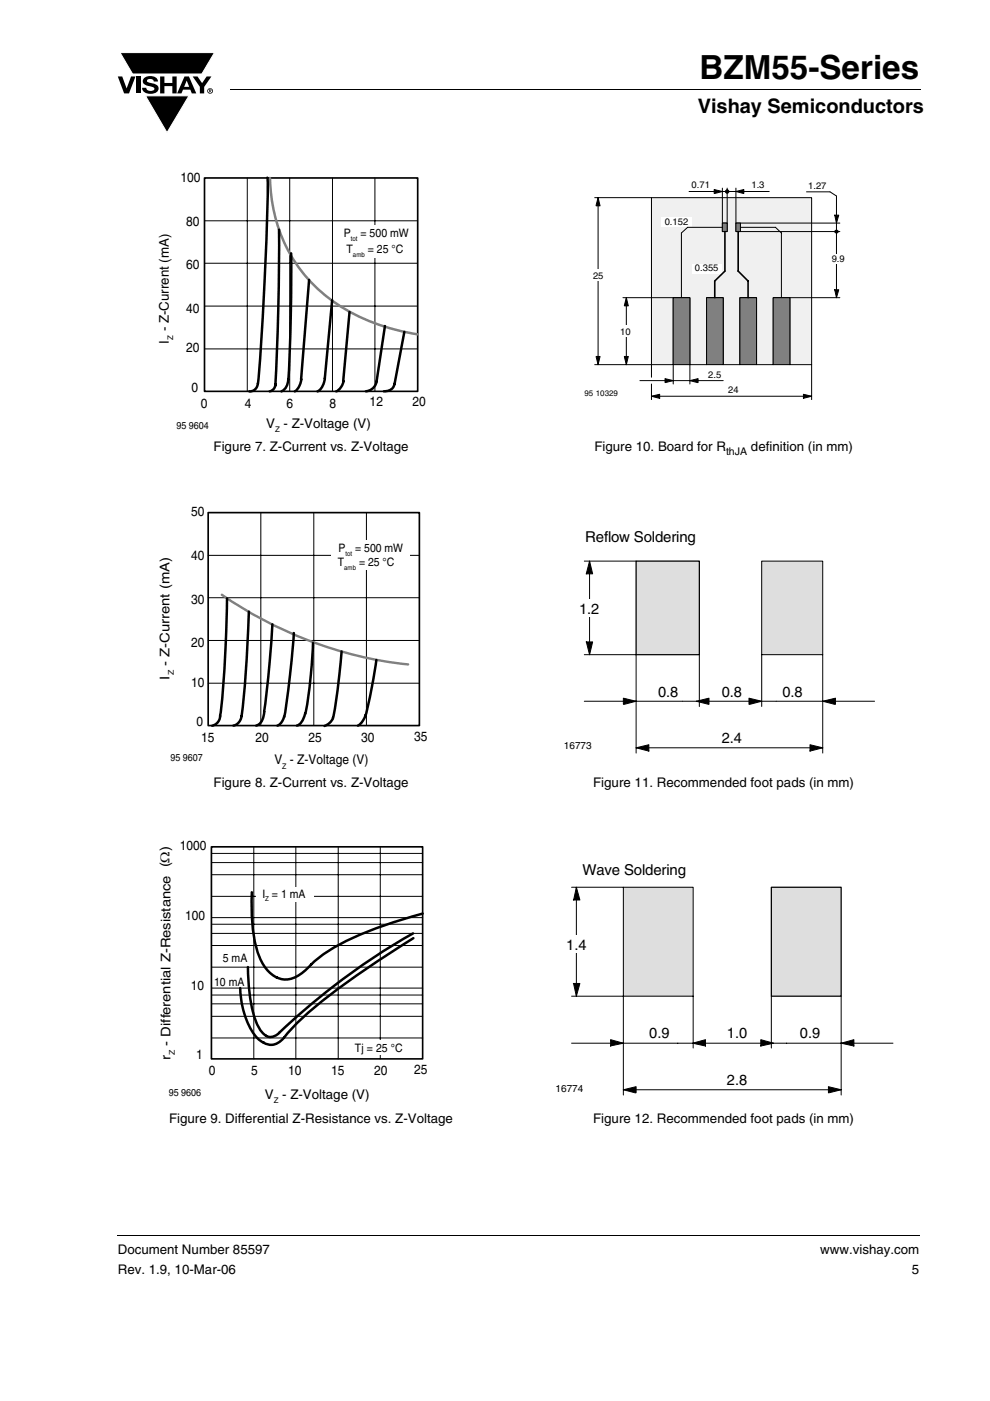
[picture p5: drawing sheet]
<svg xmlns="http://www.w3.org/2000/svg" width="210mm" height="297mm" viewBox="0 0 210 297" stroke-linecap="round" stroke-linejoin="round" font-family="sans-serif">
<g fill="#000">
<path d="M25 16.2h.9l1 2.5 .9-2.5h.9l-1.3 3.6h-1.1zM25.5 11.2h20l-2.7 4.5h-14.7zM28.9 16.2h.9v3.6h-.9zM30.6 16.5a2.1 2.1 0 0 1 2.8 .3l.1 .5h-.9a.79 .79 0 0 0-.7-.6 .79 .79 0 0 0-.7 .4l.2 .3 1 .3a1.08 1.08 0 0 1 1.2 1 1.08 1.08 0 0 1-1.1 1.1 1.73 1.73 0 0 1-2.4-1.2h.9a.96 .96 0 0 0 .8 .7 .96 .96 0 0 0 1-.5 1.68 1.68 0 0 0-1.6-.7 .92 .92 0 0 1-.9-.6 .92 .92 0 0 1 .3-1zM34 16.2h.9v1.4h1.7v-1.4h.9v3.6h-.9v-1.5h-1.7v1.5h-.9zM40.9 16.2h1l1 1.4 .9-1.4h1l-1.5 2.2v1.4h-.9v-1.4zM48.9 18.9l.1 .2zM30.9 20.3h9.2l-4.7 7.8zM24.9 261.9l.1 .2z"/>
<path d="M39.6 17.1l-.5 1.3h1zM39.1 16.2h1l1.5 3.6h-.9l-.3-.8h-1.6l-.3 .8h-.9z"/>
<path d="M44.5 19.1v.1h.2v-.1zM44.3 18.9l.5 .1v.1l-.1 .2 .1 .3-.3-.3-.2 .3zM44.1 19.3a.46 .46 0 0 0 .9 0 .46 .46 0 0 0-.9 0zM44 19.3a.6 .6 0 0 1 1.2 0 .6 .6 0 0 1-1.2 0z"/>
</g>
<path d="M25.5 11.2h20l-2.7 4.5h-14.7zM30.9 20.3h9.2l-4.7 7.8z" fill="none" stroke="#fff" stroke-width=".21"/>
<path d="M49 19h146.3M52.4 37.7v45.3M61.4 37.7v45.3M70.5 37.7v45.3M79.5 37.7v45.3M43.4 55.8h45.2M43.4 46.8h45.2M43.4 74h45.2M43.4 64.9h45.2M25 262h170.1" fill="none" stroke="#000" stroke-width=".21"/>
<path d="M43.4 37.7h45.2v45.3h-45.2z" fill="none" stroke="#000" stroke-width=".35"/>
<path d="M57.3 37.7a32.3 32.3 0 0 0 21.6 30.6 47.1 47.1 0 0 0 9.7 2.6" fill="none" stroke="#808080" stroke-width=".53"/>
<g fill="none" stroke="#000" stroke-width=".53">
<path d="M56.7 37.7a454.2 454.2 0 0 1-1.2 34l-.8 9.6M59.2 48.7l-.2 16.9-.6 16.1M61.8 53.7l-.2 14.5-.4 12.3M65.6 59.3l-1.7 21.2M70.5 63.6l-1.6 16.6a3.6 3.6 0 0 1-1.6 2.8M74.1 66.1l-1.3 14.8M81.6 69.1l-1.7 11.8a2.48 2.48 0 0 1-2.3 2.1M85.8 70.4l-2.1 10.9a1.97 1.97 0 0 1-2.3 1.7M54.7 81.3a1.69 1.69 0 0 1-1.8 1.7M58.4 81.5l-.3 .9-.4 .4-.5 .2M61.1 80.5a2.57 2.57 0 0 1-1.4 2.5M63.9 80.4a3.6 3.6 0 0 1-1.4 2.6"/>
<path d="M72.9 80.8a2.96 2.96 0 0 1-1.6 2.2"/>
</g>
<path d="M70.9 47.7h14.8v7h-14.8z" fill-rule="evenodd" fill="#fff"/>
<path d="M44.2 108.7h44.8v45.1h-44.8z" fill="none" stroke="#000" stroke-width=".35"/>
<path d="M44.2 117.7h44.8M55.3 108.7v45.1M66.6 108.7v45.1M77.7 108.7v45.1M44.2 135.8h44.8M44.2 126.7h44.8M44.2 144.9h44.8" fill="none" stroke="#000" stroke-width=".21"/>
<path d="M47 126.1a85.8 85.8 0 0 0 39.6 14.8" fill="none" stroke="#808080" stroke-width=".51"/>
<path d="M48.2 126.9l-.1 1.7a213.4 213.4 0 0 1-1.5 23.9l-.7 .9-.9 .5M52.8 129.7a198.9 198.9 0 0 1-1.7 22.7l-.6 1-1 .4M57.8 132.4l-.7 9.4-1.1 9.1M62.3 134.2l-.8 8.8-1.2 9M66.4 136.3a99.4 99.4 0 0 1-1.7 15l-.2 .7a2.68 2.68 0 0 1-1.5 1.8M72.5 138.1a119.5 119.5 0 0 1-1.9 14.4l-.8 .9-1 .5M79.8 139.9a106.3 106.3 0 0 1-2.3 12.1M56 150.9a2.82 2.82 0 0 1-1.7 2.9M60.3 152a2.7 2.7 0 0 1-1.5 1.8M77.5 151.6a4 4 0 0 1-1.6 2.2" fill="none" stroke="#000" stroke-width=".53"/>
<path d="M70.1 114.5h16.8v6.2h-16.8z" fill="#fff"/>
<path d="M44.8 179.5h44.8v45h-44.8z" fill="none" stroke="#000" stroke-width=".35"/>
<g fill="none" stroke="#000" stroke-width=".21">
<path d="M53.8 179.5v45M62.7 179.5v45M71.7 179.5v45M80.7 179.5v45M44.8 194.6h44.8M44.8 196h44.8M44.8 197.9h44.8M44.8 180.9h44.8M44.8 182.9h44.8M44.8 185.5h44.8M44.8 190h44.8M44.8 209.5h44.8"/>
<path d="M44.8 211h44.8M44.8 212.8h44.8M44.8 215.5h44.8M44.8 200.5h44.8M44.8 205.1h44.8M44.8 220.1h44.8"/>
</g>
<path d="M53.4 189.2a34.2 34.2 0 0 0 1.7 14 6.6 6.6 0 0 0 4.6 4.4 5.6 5.6 0 0 0 4.9-1.7 30.6 30.6 0 0 1 11.8-7.7l7-2.6 6.2-1.9M87.6 197.9a154 154 0 0 0-29.1 21.7 2.13 2.13 0 0 1-3.1-.9 18 18 0 0 1-2.5-8.7l-.3-5M87.7 198.9a159.8 159.8 0 0 0-24.1 17.5l-3.3 3.6M51 209.5a18 18 0 0 0 3.3 10.4 3.7 3.7 0 0 0 4.7 1.2l1.2-1.1" fill="none" stroke="#000" stroke-width=".53"/>
<g fill="#fff">
<path d="M75 220.5h11.3v3.1h-11.3z"/>
<path d="M54.3 188.1h12.1v3.1h-12.1z"/>
</g>
<path d="M153.2 47.3h1v1.8h-1zM156.1 47.3h.9v1.8h-.9zM138.2 41.9v35.4h4.6v-14.2h3.5v14.2h3.6v-14.2h3.5v14.2h3.5v-14.2h3.6v14.2h3.5v-14.2h3.5v14.2h4.6v-35.4z" fill-rule="evenodd" fill="#f0f0f0"/>
<path d="M138.2 41.9h33.9v35.4h-4.6v-14.2h-3.5v14.2h-3.5v-14.2h-3.6v14.2h-3.5v-14.2h-3.5v14.2h-3.6v-14.2h-3.5v14.2h-4.6zM153.2 47.3h1v1.8h-1zM156.1 47.3h.9v1.8h-.9z" fill="none" stroke="#000" stroke-width=".21"/>
<path d="M142.8 63.1h3.5v14.2h-3.5z" fill="#808080"/>
<path d="M142.8 63.1h3.5v14.2h-3.5z" fill="none" stroke="#000" stroke-width=".21"/>
<path d="M149.9 63.1h3.5v14.2h-3.5z" fill="#808080"/>
<path d="M149.9 63.1h3.5v14.2h-3.5z" fill="none" stroke="#000" stroke-width=".21"/>
<path d="M156.9 63.1h3.6v14.2h-3.6z" fill="#808080"/>
<path d="M156.9 63.1h3.6v14.2h-3.6z" fill="none" stroke="#000" stroke-width=".21"/>
<path d="M164 63.1h3.5v14.2h-3.5z" fill="#808080"/>
<path d="M164 63.1h3.5v14.2h-3.5z" fill="none" stroke="#000" stroke-width=".21"/>
<path d="M153.2 47.3h1v1.8h-1z" fill="#808080"/>
<path d="M153.2 47.3h1v1.8h-1z" fill="none" stroke="#000" stroke-width=".21"/>
<path d="M156.1 47.3h.9v1.8h-.9z" fill="#808080"/>
<g fill="none" stroke="#000" stroke-width=".21">
<path d="M153.2 39.9v7.4M154.2 39.9v7.4M156.1 39.9v7.4M126.1 41.9h12.1M126.9 41.9l.4 1.7h-.9zM126.9 41.9v35.4M146.1 40.6h17.1M151.5 40.2l1.7 .4-1.7 .4zM156.1 47.3h.9v1.8h-.9zM156.1 40.6l1.7-.4v.8zM157 48.2h7.5l1.2 1.2v13.7M157 47.3h21.1"/>
<path d="M157 49.1h21.1M171.1 40.7h4.9l1.4 .9v21.5M177 45.6h.9l-.5 1.7-.3-1.7M126.1 77.3h12.1v2.7M126.4 75.6h.9l-.4 1.7zM132.1 63.1h10.7M132.4 75.6h.9l-.5 1.7zM132.8 63.1l.5 1.8h-.9zM132.8 63.1v14.2M142.8 77.3v4.1M146.3 77.3v4.1M167.5 63.1h10.6"/>
<path d="M172.1 77.3v7.4M177 61.4h.9l-.5 1.7-.3-1.7M135.7 80.7h17.7M138.2 84h33.9M138.2 81.4v3.3M139.9 84.4l-1.7-.4 1.7-.4v.9M141.1 80.3l1.7 .4-1.7 .4zM146.3 80.7l1.8-.4v.8zM170.4 84.4l1.7-.4-1.7-.4v.9"/>
<circle cx="154.2" cy="40.6" r=".36"/>
<circle cx="177.4" cy="49.1" r=".33"/>
</g>
<path d="M156.6 49.1v8.4l2.1 2.1v3.5" fill="none" stroke="#000" stroke-width=".34"/>
<g fill="#000">
<path d="M126.9 41.9l.4 1.7h-.9z" fill-rule="evenodd"/>
<path d="M151.5 40.2l1.7 .4-1.7 .4z" fill-rule="evenodd"/>
<path d="M156.1 40.6l1.7-.4v.8z" fill-rule="evenodd"/>
<path d="M177 45.6h.9l-.5 1.7z" fill-rule="evenodd"/>
<path d="M126.4 75.6h.9l-.4 1.7z" fill-rule="evenodd"/>
<path d="M132.4 75.6h.9l-.5 1.7z" fill-rule="evenodd"/>
<path d="M132.8 63.1l.5 1.8h-.9z" fill-rule="evenodd"/>
<path d="M177 61.4h.9l-.5 1.7z" fill-rule="evenodd"/>
<path d="M138.2 84l1.7-.4v.9z" fill-rule="evenodd"/>
<path d="M141.1 80.3l1.7 .4-1.7 .4z" fill-rule="evenodd"/>
<path d="M146.3 80.7l1.8-.4v.8z" fill-rule="evenodd"/>
<path d="M170.4 83.6l1.7 .4-1.7 .5z" fill-rule="evenodd"/>
<circle cx="154.2" cy="40.6" r=".36"/>
<circle cx="177.4" cy="49.1" r=".33"/>
</g>
<g fill="#fff">
<path d="M123.8 57.1h5.3v2.4h-5.3z"/>
<path d="M130.8 69h4.4v2.4h-4.4z"/>
<path d="M175.7 53.9h4.2v2h-4.2z"/>
<path d="M140.3 46.2h6.4v1.9h-6.4z"/>
<path d="M146.7 56h6.3v2h-6.3z"/>
</g>
<path d="M153.8 49.1v8.4l-2.2 2.1v3.5" fill="none" stroke="#000" stroke-width=".34"/>
<path d="M153.2 48.2h-7.4l-1.3 1.2v13.7M125 119v19.8M144.8 148.7h19.8" fill="none" stroke="#000" stroke-width=".21"/>
<path d="M134.9 119h13.4v19.8h-13.4z" fill="#dedede"/>
<path d="M134.9 119h13.4v19.8h-13.4z" fill="none" stroke="#000" stroke-width=".26"/>
<path d="M161.6 119h12.9v19.8h-12.9z" fill="#dedede"/>
<g fill="none" stroke="#000" stroke-width=".21">
<path d="M123.9 119h11M161.6 119h12.9v19.8h-12.9zM123.9 138.8h11v20.9M124.3 121.7h1.4l-.7-2.7-.6 2.7M124.3 136.1h1.4l-.7 2.7-.6-2.7M148.3 138.8v11M161.6 138.8v11M174.5 138.8v20.9M123.9 148.7h20.9M132.2 148l2.7 .7-2.7 .6zM134.9 158.5h39.6M137.6 159.2l-2.7-.7 2.7-.6v1.4"/>
<path d="M147.7 148.7l2.7-.7v1.3zM158.9 148l2.7 .7-2.7 .6zM164.6 148.7h20.9M171.8 159.2l2.7-.7-2.7-.6v1.4M174.5 148.7l2.7-.7v1.3z"/>
</g>
<g fill="#000">
<path d="M125 119l.7 2.7h-1.4z" fill-rule="evenodd"/>
<path d="M124.3 136.1h1.4l-.7 2.7z" fill-rule="evenodd"/>
<path d="M132.2 148l2.7 .7-2.7 .6z" fill-rule="evenodd"/>
<path d="M134.9 158.5l2.7-.6v1.4z" fill-rule="evenodd"/>
<path d="M147.7 148.7l2.7-.7v1.3z" fill-rule="evenodd"/>
<path d="M158.9 148l2.7 .7-2.7 .6z" fill-rule="evenodd"/>
<path d="M171.8 157.9l2.7 .6-2.7 .8z" fill-rule="evenodd"/>
<path d="M174.5 148.7l2.7-.7v1.3z" fill-rule="evenodd"/>
</g>
<path d="M120.9 127.1h8.5v3.7h-8.5z" fill="#fff"/>
<path d="M163.6 188.1h14.8v23.1h-14.8z" fill="#dedede"/>
<path d="M163.6 188.1h14.8v23.1h-14.8z" fill="none" stroke="#000" stroke-width=".26"/>
<path d="M132.2 188.1h14.8v23.1h-14.8z" fill="#dedede"/>
<g fill="none" stroke="#000" stroke-width=".21">
<path d="M121.2 188.1h11M121.6 190.8h1.4l-.8-2.7-.5 2.7M122.2 188.1v23.1M132.2 188.1h14.8v23.1h-14.8zM121.2 211.2h11v21M121.6 208.5h1.4l-.8 2.7-.5-2.7M147 211.2v11M178.4 211.2v21M121.2 221.2h68.2M129.5 221.7l2.7-.5-2.7-.8v1.4M132.2 231.1l2.7-.7v1.3zM132.2 231.1h46.2"/>
<path d="M149.6 221.7l-2.7-.5 2.7-.8v1.4M161.4 221.7l2.7-.5-2.7-.8v1.4M175.7 230.4l2.7 .7-2.7 .6zM181.1 221.7l-2.7-.5 2.7-.8v1.4"/>
</g>
<g fill="#000">
<path d="M122.2 188.1l.8 2.7h-1.4z" fill-rule="evenodd"/>
<path d="M121.6 208.5h1.4l-.8 2.7z" fill-rule="evenodd"/>
<path d="M129.5 220.4l2.7 .8-2.7 .6z" fill-rule="evenodd"/>
<path d="M132.2 231.1l2.7-.7v1.3z" fill-rule="evenodd"/>
<path d="M146.9 221.2l2.7-.8v1.4z" fill-rule="evenodd"/>
<path d="M161.4 220.4l2.7 .8-2.7 .6z" fill-rule="evenodd"/>
<path d="M175.7 230.4l2.7 .7-2.7 .6z" fill-rule="evenodd"/>
<path d="M178.4 221.2l2.7-.8v1.4z" fill-rule="evenodd"/>
</g>
<path d="M118.2 198.4h8.5v3.7h-8.5z" fill="#fff"/>
<path d="M163.6 211.2v11" fill="none" stroke="#000" stroke-width=".21"/>
<text font-size="7" x="148.4" y="16.7">BZM55-Series</text>
<text font-size="4.2" x="148" y="24">Vishay Semiconductors</text>
<g font-size="3.2">
<text x="124.1" y="114.8">Reflow Soldering</text>
<text x="123.6" y="185.5">Wave Soldering</text>
</g>
<g font-size="3.1">
<text x="122.8" y="130.1">1.2</text>
<text x="139.6" y="147.7">0.8</text>
<text x="153.1" y="147.7">0.8</text>
<text x="165.9" y="147.7">0.8</text>
<text x="153.1" y="157.6">2.4</text>
<text x="120.1" y="201.4">1.4</text>
<text x="137.7" y="220.2">0.9</text>
<text x="154.2" y="220.2">1.0</text>
<text x="169.7" y="220.2">0.9</text>
<text x="154.2" y="230">2.8</text>
</g>
<g font-size="2.8">
<text x="38.3" y="38.5">100</text>
<text x="39.5" y="47.8">80</text>
<text x="39.5" y="57.1">60</text>
<text x="39.5" y="66.3">40</text>
<text x="35.8" y="72.8" transform="rotate(-90 35.8 72.8)">I - Z-Current (mA)</text>
<text x="39.5" y="74.7">20</text>
<text x="40.6" y="83.1">0</text>
<text x="42.6" y="86.4">0</text>
<text x="51.9" y="86.4">4</text>
<text x="60.7" y="86.4">6</text>
<text x="69.9" y="86.4">8</text>
<text x="78.4" y="86.2">12</text>
<text x="87.5" y="86.2">20</text>
<text x="45.3" y="95.7">Figure 7. Z-Current vs. Z-Voltage</text>
<text x="56.5" y="90.7">V - Z-Voltage (V)</text>
<text x="126.1" y="95.7">Figure 10. Board for R</text>
<text x="159.3" y="95.7">definition (in mm)</text>
<text x="40.6" y="109.5">50</text>
<text x="40.6" y="118.8">40</text>
<text x="40.6" y="128">30</text>
<text x="40.6" y="137.2">20</text>
<text x="35.9" y="141.2" transform="rotate(-90 35.9 141.2)">- Z-Current (mA)</text>
<text x="35.9" y="144.1" transform="rotate(-90 35.9 144.1)">I</text>
<text x="40.6" y="145.6">10</text>
<text x="41.7" y="153.9">0</text>
<text x="42.7" y="157.3">15</text>
<text x="54.2" y="157.3">20</text>
<text x="65.4" y="157.3">25</text>
<text x="76.6" y="157.3">30</text>
<text x="87.8" y="157">35</text>
<text x="45.3" y="166.9">Figure 8. Z-Current vs. Z-Voltage</text>
<text x="58.2" y="162">V - Z-Voltage (V)</text>
<text x="125.8" y="166.9">Figure 11. Recommended foot pads (in mm)</text>
<text x="38.2" y="180.3">1000</text>
<text x="39.3" y="195">100</text>
<text x="40.5" y="210">10</text>
<text x="36.1" y="221.7" transform="rotate(-90 36.1 221.7)">- Differential Z-Resistance (Ω)</text>
<text x="36.1" y="224.7" transform="rotate(-90 36.1 224.7)">r</text>
<text x="41.6" y="224.6">1</text>
<text x="44.3" y="227.9">0</text>
<text x="53.3" y="227.9">5</text>
<text x="61.1" y="227.9">10</text>
<text x="70.3" y="227.9">15</text>
<text x="79.4" y="227.9">20</text>
<text x="87.8" y="227.7">25</text>
<text x="56.2" y="233">V - Z-Voltage (V)</text>
<text x="35.9" y="238.1">Figure 9. Differential Z-Resistance vs. Z-Voltage</text>
<text x="125.8" y="238.1">Figure 12. Recommended foot pads (in mm)</text>
<text x="25" y="265.9">Document Number 85597</text>
<text x="174" y="265.9">www.vishay.com</text>
<text x="25" y="270.1">Rev. 1.9, 10-Mar-06</text>
<text x="193.4" y="270.1">5</text>
</g>
<g font-size="2.5">
<text x="72.9" y="50.3">P</text>
<text x="73.5" y="53.7">T</text>
<text x="76.5" y="50.3">= 500 mW</text>
<text x="78" y="53.7">= 25 °C</text>
<text x="71.8" y="117">P</text>
<text x="75.3" y="117">= 500 mW</text>
<text x="71.7" y="120.1">T</text>
<text x="76.1" y="120.1">= 25 °C</text>
<text x="55.6" y="190.3">I = 1 mA</text>
<text x="47.3" y="204">5 mA</text>
<text x="45.4" y="208.9">10 mA</text>
<text x="75.3" y="223.1">Tj = 25 °C</text>
</g>
<text font-size="2.2" x="154" y="96.4">thJA</text>
<g font-size="2.1">
<text x="37.4" y="90.9">95 9604</text>
<text x="36.2" y="161.4">95 9607</text>
<text x="119.6" y="158.8">16773</text>
<text x="35.8" y="232.4">95 9606</text>
<text x="117.9" y="231.4">16774</text>
</g>
<g font-size="2">
<text x="146.7" y="39.9">0.71</text>
<text x="159.4" y="39.9">1.3</text>
<text x="171.4" y="40.1">1.27</text>
<text x="141" y="47.7">0.152</text>
<text x="125.8" y="59.1">25</text>
<text x="147.4" y="57.5">0.355</text>
<text x="176.4" y="55.4">9.9</text>
<text x="131.5" y="71">10</text>
<text x="150.2" y="80.1">2.5</text>
<text x="154.5" y="83.4">24</text>
</g>
<text font-size="1.7" x="124" y="84">95 10329</text>
<g font-size="1.6">
<text x="36.7" y="72" transform="rotate(-90 36.7 72)">Z</text>
<text x="58.4" y="91.6">Z</text>
<text x="36.9" y="143.2" transform="rotate(-90 36.9 143.2)">Z</text>
<text x="59.9" y="162.9">Z</text>
<text x="37.1" y="223.7" transform="rotate(-90 37.1 223.7)">Z</text>
<text x="58.1" y="233.9">Z</text>
</g>
<g font-size="1.4">
<text x="74.4" y="51.1">tot</text>
<text x="74.9" y="54.5">amb</text>
<text x="73.3" y="117.9">tot</text>
<text x="73" y="120.9">amb</text>
<text x="56.3" y="191.1">Z</text>
</g>
</svg>
